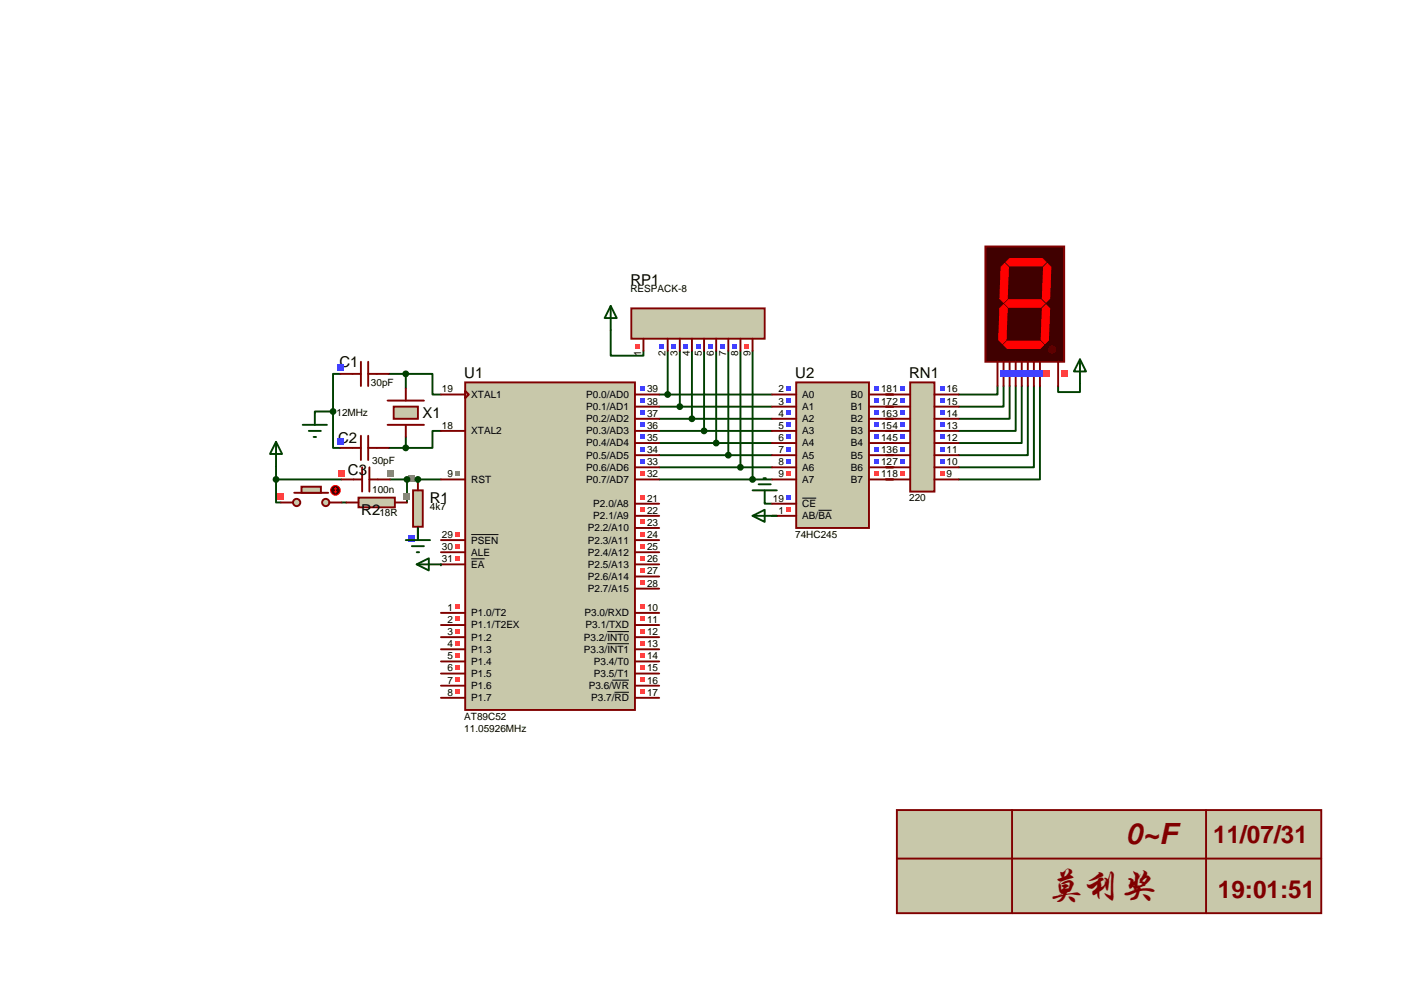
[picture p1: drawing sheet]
<svg xmlns="http://www.w3.org/2000/svg" width="297mm" height="210mm" viewBox="0 0 297 210" stroke-linecap="round" stroke-linejoin="round" font-family="sans-serif">
<g fill="none" stroke="#004000" stroke-width=".4">
<path d="M71.3 78.3h-1.5v7.8M81.4 78.3h3.6M85 78.3h5.6v4.3h1.8M85 78.3v3M69.8 86.1v7.7h1.5M69.8 86.1h-3.8v.3M81.4 93.8h3.6M85 91.5v2.3M92.4 90.2h-1.8v3.6h-5.6M185.6 82.6h1.5M185.6 85.1h1.5M185.6 87.7h1.5"/>
<path d="M185.6 90.2h1.5M185.6 92.8h1.5M185.6 95.3h1.5M185.6 97.8h1.5M71.5 105.2h1.1M87.5 110.5v2.3M160.2 105.2v.3h1.5M161.7 108h1M185.6 100.4h1.5"/>
</g>
<circle cx="92.4" cy="118.2" r=".2" fill="#004000"/>
<g fill="none" stroke="#004000" stroke-width=".4">
<path d="M127.9 69.1v5.4h6.9v-1.1M139.9 73.4v9.2M142.4 73.4v11.7M144.9 73.4v14.3M147.5 73.4v16.8M150 73.4v19.4M152.6 73.4v21.9M155.1 73.4v24.4M157.6 73.4v27M57.8 97.6v2.8M138.1 82.6h23.6M138.1 85.1h23.6"/>
<path d="M138.1 87.7h23.6M138.1 90.2h23.6M138.1 92.8h23.6M138.1 95.3h23.6M138.1 97.8h23.6M209 80.8v1.8h-8.2M210.2 80.8v4.3h-9.4M211.5 80.8v6.9h-10.7M212.8 80.8v9.4h-12M214 80.8v12h-13.2M215.3 80.8v14.5h-14.5M216.6 80.8v17h-15.8"/>
<path d="M217.8 80.8v19.6h-17M226.2 80.3v1.8h-4.5v-1.3M57.8 100.4v4.8h1M57.8 100.4h13.7M81.7 100.4h10.7M85.3 100.4v4.8M87.5 100.1v.3M138.1 100.4h23.6"/>
</g>
<path d="M97.4 80.1h35.6v68.5h-35.6z" fill="#c8c8aa" stroke="#800000" stroke-width=".4"/>
<g fill="none" stroke="#800000" stroke-width=".4">
<path d="M92.4 90.2h5M92.4 82.6h5M97.4 81.8l.8 .8-.8 .8zM133 90.2h5.1M133 82.6h5.1M133 85.1h5.1M133 87.7h5.1M133 92.8h5.1M133 95.3h5.1M133 97.8h5.1M92.4 115.6h5M92.4 118.2h5"/>
<path d="M92.4 113.1h5M92.4 100.4h5M133 115.6h5.1M133 118.2h5.1M133 113.1h5.1M133 100.4h5.1M133 105.5h5.1M133 108h5.1M133 110.5h5.1M92.4 128.3h5M92.4 130.9h5M92.4 133.4h5"/>
<path d="M92.4 135.9h5M92.4 138.5h5M133 128.3h5.1M133 130.9h5.1M133 133.4h5.1M133 135.9h5.1M133 138.5h5.1M133 123.2h5.1M133 120.7h5.1M92.4 141h5M92.4 143.6h5M92.4 146.1h5"/>
<path d="M133 141h5.1M133 143.6h5.1M133 146.1h5.1"/>
</g>
<path d="M98.7 117h2.8M98.7 111.9h5.7M127.2 132.2h4.5M127.2 134.8h4.5M128.3 142.4h3.4M128.7 144.9h3" fill="none" stroke="#000" stroke-width=".21"/>
<g fill="#ff4040">
<path d="M95.3 113.8h1v1.1h-1z"/>
<path d="M95.3 116.4h1v1h-1z"/>
<path d="M95.3 111.3h1v1h-1z"/>
</g>
<path d="M95.3 98.6h1v1h-1z" fill="#808080"/>
<g fill="#4040ff">
<path d="M134.2 80.8h1v1h-1z"/>
<path d="M134.2 83.4h1v1h-1z"/>
<path d="M134.2 85.9h1v1h-1z"/>
<path d="M134.2 88.4h1v1.1h-1z"/>
<path d="M134.2 91h1v1h-1z"/>
<path d="M134.2 93.5h1v1h-1z"/>
<path d="M134.2 96.1h1v1h-1z"/>
</g>
<g fill="#ff4040">
<path d="M134.2 98.6h1v1h-1z"/>
<path d="M95.3 126.5h1v1.1h-1z"/>
<path d="M95.3 129.1h1v1h-1z"/>
<path d="M95.3 131.6h1v1h-1z"/>
<path d="M95.3 134.2h1v1h-1z"/>
<path d="M95.3 136.7h1v1h-1z"/>
<path d="M95.3 139.2h1v1.1h-1z"/>
<path d="M95.3 141.8h1v1h-1z"/>
<path d="M95.3 144.3h1v1h-1z"/>
<path d="M134.2 126.5h1v1.1h-1z"/>
<path d="M134.2 129.1h1v1h-1z"/>
<path d="M134.2 131.6h1v1h-1z"/>
<path d="M134.2 134.2h1v1h-1z"/>
<path d="M134.2 136.7h1v1h-1z"/>
<path d="M134.2 144.3h1v1h-1z"/>
<path d="M134.2 141.8h1v1h-1z"/>
<path d="M134.2 139.2h1v1.1h-1z"/>
<path d="M134.2 121.5h1v1h-1z"/>
<path d="M134.2 103.7h1v1h-1z"/>
<path d="M134.2 106.2h1v1h-1z"/>
<path d="M134.2 108.8h1v1h-1z"/>
<path d="M134.2 111.3h1v1h-1z"/>
<path d="M134.2 113.8h1v1.1h-1z"/>
<path d="M134.2 116.4h1v1h-1z"/>
<path d="M134.2 118.9h1v1h-1z"/>
</g>
<path d="M81.2 88.9h7.6M81.2 83.9h7.6" fill="none" stroke="#800000" stroke-width=".4"/>
<path d="M82.5 85.1h5v2.6h-5z" fill="#c8c8aa" stroke="#800000" stroke-width=".4"/>
<path d="M71.3 78.3h4.3M75.6 75.7v5.1M77.1 75.7v5.1M77.1 78.3h4.3M85 81.3v2.6M85 88.9v2.6" fill="none" stroke="#800000" stroke-width=".4"/>
<path d="M70.7 76.4h1.2v1.2h-1.2z" fill="#4040ff"/>
<path d="M71.3 93.8h4.3M75.6 91.2v5.1M77.1 91.2v5.1M77.1 93.8h4.3" fill="none" stroke="#800000" stroke-width=".4"/>
<path d="M70.7 91.9h1.2v1.2h-1.2z" fill="#4040ff"/>
<g fill="#004000" stroke="#004000" stroke-width=".4">
<circle cx="85" cy="93.8" r=".51"/>
<circle cx="85" cy="78.3" r=".51"/>
</g>
<path d="M75.9 97.8v5.1M77.4 97.8v5.1M71.5 100.4h4.4M77.4 100.4h4.3" fill="none" stroke="#800000" stroke-width=".4"/>
<path d="M70.9 98.5h1.3v1.2h-1.3z" fill="#ff4040"/>
<path d="M81.1 98.5h1.2v1.2h-1.2z" fill="#808080"/>
<g fill="#c8c8aa" stroke="#800000" stroke-width=".4">
<circle cx="68.2" cy="105.2" r=".76"/>
<circle cx="62.1" cy="105.2" r=".76"/>
</g>
<path d="M61.6 103.2h7.1" fill="none" stroke="#800000" stroke-width=".4"/>
<path d="M63.2 101.9h4v1.3h-4z" fill="#c8c8aa" stroke="#800000" stroke-width=".4"/>
<path d="M58.8 105.2h2.6M69 105.2h2.5" fill="none" stroke="#800000" stroke-width=".4"/>
<circle cx="70.3" cy="102.7" r="1.02" fill="#400000" stroke="#f00" stroke-width=".21"/>
<path d="M70 102.4l.3-.2 .2 .2M70 102.9l.3 .3M70.3 102.2v1M70.5 102.9l-.2 .3" fill="none" stroke="#f00" stroke-width=".21"/>
<path d="M58.2 103.3h1.3v1.3h-1.3z" fill="#ff4040"/>
<path d="M86.5 102.7h2.1v7.6h-2.1z" fill="#c8c8aa" stroke="#800000" stroke-width=".4"/>
<path d="M87.5 100.1v2.6M87.5 110.3v2.5" fill="none" stroke="#800000" stroke-width=".4"/>
<path d="M85.6 99.5h1.3v1.3h-1.3z" fill="#808080"/>
<path d="M85.6 112.2h1.3v1.3h-1.3z" fill="#4040ff"/>
<path d="M75.1 104.2h7.6v2h-7.6z" fill="#c8c8aa" stroke="#800000" stroke-width=".4"/>
<path d="M72.6 105.2h2.5M82.7 105.2h2.6" fill="none" stroke="#800000" stroke-width=".4"/>
<path d="M84.6 103.3h1.3v1.3h-1.3z" fill="#808080"/>
<path d="M57.8 92.5l1.3 2.5h-2.5zM57.8 92.5v5.1M63.4 88.9h5.1M64.7 90.2h2.5M65.7 91.5h.5M66 86.4v2.5M85 113.1h5.1M86.3 114.3h2.5M87.3 115.6h.5M87.5 110.5v2.6" fill="none" stroke="#004000" stroke-width=".4"/>
<circle cx="69.8" cy="86.1" r=".51" fill="#004000" stroke="#004000" stroke-width=".4"/>
<path d="M166.8 80.1h15.2v30.4h-15.2z" fill="#c8c8aa" stroke="#800000" stroke-width=".4"/>
<g fill="none" stroke="#800000" stroke-width=".4">
<path d="M161.7 82.6h5.1M161.7 85.1h5.1M161.7 87.7h5.1M161.7 90.2h5.1M161.7 92.8h5.1M161.7 95.3h5.1M161.7 97.8h5.1M182 82.6h5.1M182 85.1h5.1M182 87.7h5.1M182 90.2h5.1M182 92.8h5.1"/>
<path d="M182 95.3h5.1M182 97.8h5.1M161.7 100.4h5.1M161.7 105.5h5.1M161.7 108h5.1M182 100.4h5.1"/>
</g>
<path d="M168.1 104.3h2.9M171.4 106.8h2.8" fill="none" stroke="#000" stroke-width=".21"/>
<g fill="#4040ff">
<path d="M164.6 80.8h1v1h-1z"/>
<path d="M183.2 80.8h1v1h-1z"/>
<path d="M164.6 83.4h1v1h-1z"/>
<path d="M183.2 83.4h1v1h-1z"/>
<path d="M164.6 85.9h1v1h-1z"/>
<path d="M183.2 85.9h1v1h-1z"/>
<path d="M164.6 88.4h1v1.1h-1z"/>
<path d="M183.2 88.4h1v1.1h-1z"/>
<path d="M164.6 91h1v1h-1z"/>
<path d="M183.2 91h1v1h-1z"/>
<path d="M164.6 93.5h1v1h-1z"/>
<path d="M183.2 93.5h1v1h-1z"/>
<path d="M164.6 96.1h1v1h-1z"/>
<path d="M183.2 96.1h1v1h-1z"/>
</g>
<g fill="#ff4040">
<path d="M164.6 98.6h1v1h-1z"/>
<path d="M183.2 98.6h1v1h-1z"/>
</g>
<path d="M164.6 103.7h1v1h-1z" fill="#4040ff"/>
<path d="M164.6 106.2h1v1h-1z" fill="#ff4040"/>
<path d="M157.6 108l2.6-1.3v2.6zM157.6 102.7h5.1M157.6 108h5.1M158.9 101.4h2.6M159.9 100.1h.5M160.2 102.7v2.5" fill="none" stroke="#004000" stroke-width=".4"/>
<path d="M190.7 80.1h5v22.8h-5z" fill="#c8c8aa" stroke="#800000" stroke-width=".4"/>
<g fill="none" stroke="#800000" stroke-width=".4">
<path d="M185.6 82.6h5.1M185.6 85.1h5.1M185.6 87.7h5.1M185.6 90.2h5.1M185.6 92.8h5.1M185.6 95.3h5.1M185.6 97.8h5.1M195.7 82.6h5.1M195.7 85.1h5.1M195.7 87.7h5.1M195.7 90.2h5.1M195.7 92.8h5.1"/>
<path d="M195.7 95.3h5.1M195.7 97.8h5.1M185.6 100.4h5.1M195.7 100.4h5.1"/>
</g>
<g fill="#4040ff">
<path d="M188.5 80.8h1v1h-1z"/>
<path d="M188.5 83.4h1v1h-1z"/>
<path d="M188.5 85.9h1v1h-1z"/>
<path d="M188.5 88.4h1v1.1h-1z"/>
<path d="M188.5 91h1v1h-1z"/>
<path d="M188.5 93.5h1v1h-1z"/>
<path d="M188.5 96.1h1v1h-1z"/>
</g>
<path d="M188.5 98.6h1v1h-1z" fill="#ff4040"/>
<g fill="#4040ff">
<path d="M196.9 80.8h1v1h-1z"/>
<path d="M196.9 83.4h1v1h-1z"/>
<path d="M196.9 85.9h1v1h-1z"/>
<path d="M196.9 88.4h1v1.1h-1z"/>
<path d="M196.9 91h1v1h-1z"/>
<path d="M196.9 93.5h1v1h-1z"/>
<path d="M196.9 96.1h1v1h-1z"/>
</g>
<path d="M196.9 98.6h1v1h-1z" fill="#ff4040"/>
<path d="M127.9 64.1l1.3 2.5h-2.5zM127.9 64.1v5M226.2 75.2v5.1M226.2 75.2l1.3 2.6h-2.5zM87.3 118.2h5.1M87.3 118.2l2.5-1.3v2.5z" fill="none" stroke="#004000" stroke-width=".4"/>
<g fill="#004000" stroke="#004000" stroke-width=".4">
<circle cx="87.5" cy="100.4" r=".51"/>
<circle cx="57.8" cy="100.4" r=".51"/>
<circle cx="85.3" cy="100.4" r=".51"/>
</g>
<path d="M132.2 64.6h28v6.3h-28z" fill="#c8c8aa" stroke="#800000" stroke-width=".4"/>
<path d="M134.8 70.9v2.5M139.9 70.9v2.5M142.4 70.9v2.5M144.9 70.9v2.5M147.5 70.9v2.5M150 70.9v2.5M152.6 70.9v2.5M155.1 70.9v2.5M157.6 70.9v2.5" fill="none" stroke="#800000" stroke-width=".4"/>
<g fill="#4040ff">
<path d="M138.1 72.1h1v1h-1z"/>
<path d="M140.6 72.1h1v1h-1z"/>
<path d="M143.2 72.1h1v1h-1z"/>
<path d="M145.7 72.1h1v1h-1z"/>
<path d="M148.2 72.1h1.1v1h-1.1z"/>
<path d="M150.8 72.1h1v1h-1z"/>
<path d="M153.3 72.1h1v1h-1z"/>
</g>
<g fill="#ff4040">
<path d="M155.9 72.1h1v1h-1z"/>
<path d="M133 72.1h1v1h-1z"/>
</g>
<g fill="#004000" stroke="#004000" stroke-width=".4">
<circle cx="139.9" cy="82.6" r=".51"/>
<circle cx="142.4" cy="85.1" r=".51"/>
<circle cx="144.9" cy="87.7" r=".51"/>
<circle cx="147.5" cy="90.2" r=".51"/>
<circle cx="150" cy="92.7" r=".51"/>
<circle cx="152.6" cy="95.3" r=".51"/>
<circle cx="155.1" cy="97.8" r=".51"/>
<circle cx="157.6" cy="100.4" r=".51"/>
</g>
<path d="M206.4 51.6h16.5v24.1h-16.5z" fill="#400000" stroke="#800000" stroke-width=".4"/>
<g fill="#600000" stroke="#600000" stroke-width=".21">
<path d="M210.7 54.9l.8-.8h6.9l.7 .8-.7 .8h-6.9z"/>
<path d="M219.4 55.2l.7 .7-.2 6.6-.8 .8-.7-.8 .2-6.6z"/>
<path d="M210.5 63.5l.7-.7h6.9l.8 .7-.8 .8h-6.9z"/>
<path d="M209.7 55.9l.8-.7 .7 .7-.2 6.6-.8 .8-.7-.8z"/>
<path d="M218.4 64.6l.7-.8 .8 .8-.3 6.6-.7 .7-.8-.7z"/>
<path d="M210.2 72.2l.8-.8h6.8l.8 .8-.8 .7h-6.8z"/>
<path d="M209.5 64.6l.7-.8 .8 .8-.3 6.6-.7 .7-.8-.7z"/>
<circle cx="220.4" cy="73.2" r=".76"/>
</g>
<g fill="#f00" stroke="#f00" stroke-width=".21">
<path d="M210.7 54.9l.8-.8h6.9l.7 .8-.7 .8h-6.9z"/>
<path d="M219.4 55.2l.7 .7-.2 6.6-.8 .8-.7-.8 .2-6.6z"/>
<path d="M218.4 64.6l.7-.8 .8 .8-.3 6.6-.7 .7-.8-.7z"/>
<path d="M210.2 72.2l.8-.8h6.8l.8 .8-.8 .7h-6.8z"/>
<path d="M209.5 64.6l.7-.8 .8 .8-.3 6.6-.7 .7-.8-.7z"/>
<path d="M209.7 55.9l.8-.7 .7 .7-.2 6.6-.8 .8-.7-.8z"/>
<path d="M210.5 63.5l.7-.7h6.9l.8 .7-.8 .8h-6.9z"/>
</g>
<path d="M209 75.7v5.1M210.2 75.7v5.1M211.5 75.7v5.1M212.8 75.7v5.1M214 75.7v5.1M215.3 75.7v5.1M216.6 75.7v5.1M217.8 75.7v5.1M221.7 75.7v5.1" fill="none" stroke="#800000" stroke-width=".4"/>
<g fill="#4040ff">
<path d="M209.6 77.6h1.3v1.3h-1.3z"/>
<path d="M212.1 77.6h1.3v1.3h-1.3z"/>
<path d="M214.7 77.6h1.2v1.3h-1.2z"/>
<path d="M217.2 77.6h1.3v1.3h-1.3z"/>
</g>
<path d="M222.3 77.6h1.3v1.3h-1.3z" fill="#ff4040"/>
<g fill="#4040ff">
<path d="M210.9 77.6h1.2v1.3h-1.2z"/>
<path d="M213.4 77.6h1.3v1.3h-1.3z"/>
<path d="M215.9 77.6h1.3v1.3h-1.3z"/>
</g>
<path d="M218.5 77.6h1.2v1.3h-1.2z" fill="#ff4040"/>
<path d="M187.9 169.6h88.9v21.6h-88.9z" fill="#c8c8aa" stroke="#800000" stroke-width=".4"/>
<path d="M187.9 179.7h88.9M212 169.6v21.6M252.6 169.6v21.6" fill="none" stroke="#800000" stroke-width=".4"/>
<text font-size="7.8" fill="#800000" x="219.3" y="187.8">莫利奖</text>
<text font-size="6.1" fill="#800000" x="235.8" y="176.7">0~F</text>
<g font-size="5.1" fill="#800000">
<text x="254.1" y="176.5">11/07/31</text>
<text x="255.1" y="188">19:01:51</text>
</g>
<g font-size="3.1">
<text x="132.1" y="59.6">RP1</text>
<text x="71.1" y="76.9">C1</text>
<text x="97.3" y="79.2">U1</text>
<text x="166.6" y="79.2">U2</text>
<text x="190.5" y="79.2">RN1</text>
<text x="88.5" y="87.5">X1</text>
<text x="70.8" y="92.6">C2</text>
<text x="72.9" y="99.5">C3</text>
<text x="75.7" y="107.9">R2</text>
<text x="90" y="105.3">R1</text>
</g>
<g font-size="2.1">
<text x="132.1" y="61.2">RESPACK-8</text>
<text x="134.3" y="74.6" transform="rotate(-90 134.3 74.6)">1</text>
<text x="139.4" y="74.6" transform="rotate(-90 139.4 74.6)">2</text>
<text x="141.9" y="74.6" transform="rotate(-90 141.9 74.6)">3</text>
<text x="144.5" y="74.6" transform="rotate(-90 144.5 74.6)">4</text>
<text x="147" y="74.6" transform="rotate(-90 147 74.6)">5</text>
<text x="149.6" y="74.6" transform="rotate(-90 149.6 74.6)">6</text>
<text x="152.1" y="74.6" transform="rotate(-90 152.1 74.6)">7</text>
<text x="154.6" y="74.6" transform="rotate(-90 154.6 74.6)">8</text>
<text x="157.2" y="74.6" transform="rotate(-90 157.2 74.6)">9</text>
<text x="77.7" y="80.9">30pF</text>
<text x="92.6" y="82.1">19</text>
<text x="98.7" y="83.3">XTAL1</text>
<text x="122.8" y="83.3">P0.0/AD0</text>
<text x="135.5" y="82.1">39</text>
<text x="163.1" y="82.1">2</text>
<text x="168.1" y="83.3">A0</text>
<text x="178.2" y="83.3">B0</text>
<text x="184.6" y="82.1">181</text>
<text x="198.3" y="82.1">16</text>
<text x="70.5" y="87.1">12MHz</text>
<text x="92.6" y="89.8">18</text>
<text x="122.8" y="85.9">P0.1/AD1</text>
<text x="122.8" y="88.4">P0.2/AD2</text>
<text x="135.5" y="84.7">38</text>
<text x="135.5" y="87.2">37</text>
<text x="135.5" y="89.8">36</text>
<text x="163.1" y="84.7">3</text>
<text x="163.1" y="87.2">4</text>
<text x="163.1" y="89.8">5</text>
<text x="168.1" y="85.9">A1</text>
<text x="168.1" y="88.4">A2</text>
<text x="178.2" y="85.9">B1</text>
<text x="178.2" y="88.4">B2</text>
<text x="184.6" y="84.7">172</text>
<text x="184.6" y="87.2">163</text>
<text x="184.6" y="89.8">154</text>
<text x="198.3" y="84.7">15</text>
<text x="198.3" y="87.2">14</text>
<text x="198.3" y="89.8">13</text>
<text x="98.7" y="90.9">XTAL2</text>
<text x="122.8" y="90.9">P0.3/AD3</text>
<text x="122.8" y="93.5">P0.4/AD4</text>
<text x="135.5" y="92.3">35</text>
<text x="135.5" y="94.8">34</text>
<text x="163.1" y="92.3">6</text>
<text x="163.1" y="94.8">7</text>
<text x="168.1" y="90.9">A3</text>
<text x="168.1" y="93.5">A4</text>
<text x="178.2" y="90.9">B3</text>
<text x="178.2" y="93.5">B4</text>
<text x="184.6" y="92.3">145</text>
<text x="184.6" y="94.8">136</text>
<text x="198.3" y="92.3">12</text>
<text x="198.3" y="94.8">11</text>
<text x="78" y="97.1">30pF</text>
<text x="93.7" y="99.9">9</text>
<text x="98.7" y="101.1">RST</text>
<text x="122.8" y="96">P0.5/AD5</text>
<text x="122.8" y="98.6">P0.6/AD6</text>
<text x="122.8" y="101.1">P0.7/AD7</text>
<text x="135.5" y="97.4">33</text>
<text x="135.5" y="99.9">32</text>
<text x="163.1" y="97.4">8</text>
<text x="163.1" y="99.9">9</text>
<text x="168.1" y="96">A5</text>
<text x="168.1" y="98.6">A6</text>
<text x="168.1" y="101.1">A7</text>
<text x="178.2" y="96">B5</text>
<text x="178.2" y="98.6">B6</text>
<text x="178.2" y="101.1">B7</text>
<text x="184.6" y="97.4">127</text>
<text x="184.6" y="99.9">118</text>
<text x="198.3" y="97.4">10</text>
<text x="198.3" y="99.9">9</text>
<text x="78" y="103.2">100n</text>
<text x="90" y="106.9">4k7</text>
<text x="124.3" y="106.2">P2.0/A8</text>
<text x="135.5" y="105">21</text>
<text x="135.5" y="107.5">22</text>
<text x="161.9" y="105">19</text>
<text x="163.1" y="107.5">1</text>
<text x="168.1" y="106.2">CE</text>
<text x="190.5" y="105">220</text>
<text x="79.5" y="108">18R</text>
<text x="92.6" y="112.6">29</text>
<text x="98.7" y="113.8">PSEN</text>
<text x="123.1" y="111.3">P2.2/A10</text>
<text x="123.1" y="113.8">P2.3/A11</text>
<text x="124.3" y="108.7">P2.1/A9</text>
<text x="135.5" y="110.1">23</text>
<text x="135.5" y="112.6">24</text>
<text x="166.6" y="112.6">74HC245</text>
<text x="168.1" y="108.7">AB/BA</text>
<text x="92.6" y="115.2">30</text>
<text x="92.6" y="117.7">31</text>
<text x="98.7" y="116.3">ALE</text>
<text x="98.7" y="118.9">EA</text>
<text x="123.1" y="116.3">P2.4/A12</text>
<text x="123.1" y="118.9">P2.5/A13</text>
<text x="135.5" y="115.2">25</text>
<text x="135.5" y="117.7">26</text>
<text x="123.1" y="124">P2.7/A15</text>
<text x="123.1" y="121.4">P2.6/A14</text>
<text x="135.5" y="122.8">28</text>
<text x="135.5" y="120.2">27</text>
<text x="93.7" y="127.9">1</text>
<text x="93.7" y="130.4">2</text>
<text x="98.7" y="129">P1.0/T2</text>
<text x="98.7" y="131.6">P1.1/T2EX</text>
<text x="122.4" y="129">P3.0/RXD</text>
<text x="122.7" y="131.6">P3.1/TXD</text>
<text x="135.5" y="127.9">10</text>
<text x="135.5" y="130.4">11</text>
<text x="93.7" y="132.9">3</text>
<text x="93.7" y="135.5">4</text>
<text x="98.7" y="134.1">P1.2</text>
<text x="98.7" y="136.7">P1.3</text>
<text x="122.3" y="134.1">P3.2/INT0</text>
<text x="122.3" y="136.7">P3.3/INT1</text>
<text x="135.5" y="132.9">12</text>
<text x="135.5" y="135.5">13</text>
<text x="93.7" y="138">5</text>
<text x="93.7" y="140.6">6</text>
<text x="93.7" y="143.1">7</text>
<text x="98.7" y="139.2">P1.4</text>
<text x="98.7" y="141.7">P1.5</text>
<text x="124.4" y="139.2">P3.4/T0</text>
<text x="124.4" y="141.7">P3.5/T1</text>
<text x="135.5" y="138">14</text>
<text x="135.5" y="140.6">15</text>
<text x="135.5" y="143.1">16</text>
<text x="93.7" y="145.6">8</text>
<text x="98.7" y="144.3">P1.6</text>
<text x="98.7" y="146.8">P1.7</text>
<text x="123.4" y="144.3">P3.6/WR</text>
<text x="123.8" y="146.8">P3.7/RD</text>
<text x="135.5" y="145.6">17</text>
<text x="97.3" y="150.7">AT89C52</text>
<text x="97.3" y="153.2">11.05926MHz</text>
</g>
</svg>
